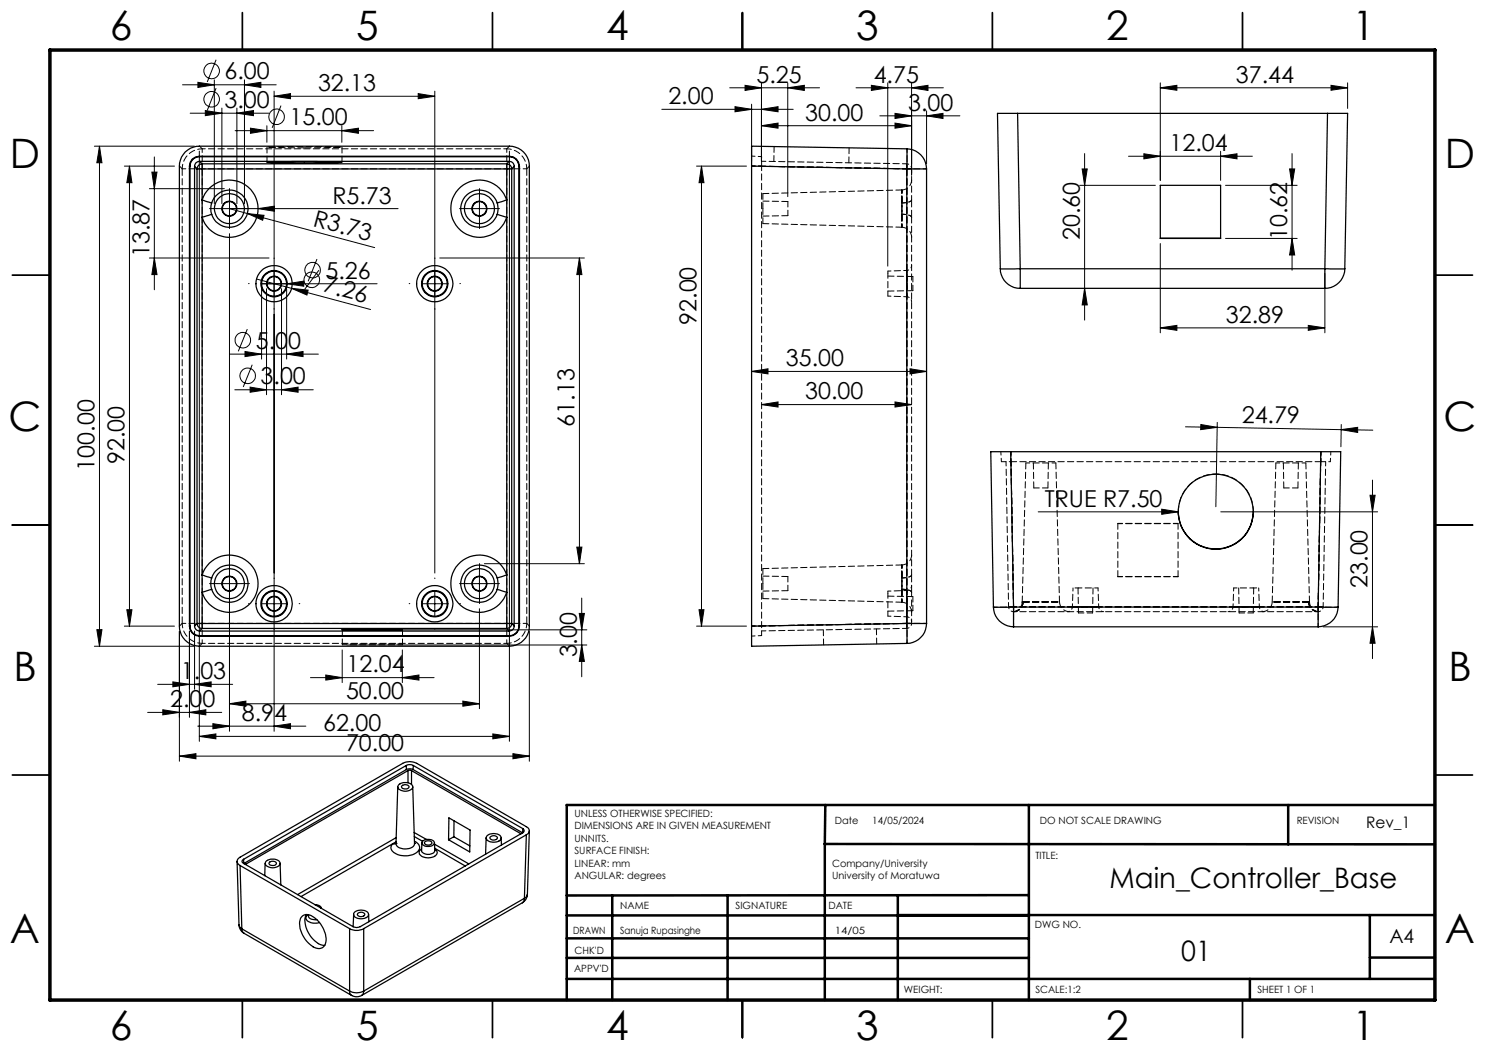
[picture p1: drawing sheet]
<svg xmlns="http://www.w3.org/2000/svg" width="297mm" height="210mm" viewBox="0 0 297 210" stroke-linecap="round" stroke-linejoin="round" font-family="sans-serif">
<g fill="none" stroke="#000" stroke-width=".2">
<path d="M36.5 17h18.7M39.6 16.5l3.3 .5-3.3 .5zM42.9 16v24.7M43.2 17.6l-1.7 4.5M43.2 12l-1.7 4.4M48.9 17l3.3-.5v1zM48.9 16v24.7M54.8 19.3l3.3-.6v1zM54.8 18.2v128.1M54.8 19.3h32.2M83.6 18.7l3.4 .6-3.4 .4zM87 18.2v96.4"/>
<path d="M145.9 17.6h18M149 17.1l3.3 .5-3.3 .5zM152.3 16.6v15.6M157.6 17.6l3.3-.5v1zM157.6 16.6v22.7M171.2 17.6h17.5M174.3 17.1l3.3 .5-3.3 .5zM177.6 16.6v36.6M182.3 17.6l3.3-.5v1zM182.3 16.6v18.4M232.1 17.6l3.3-.5v1zM232.1 17.6h37.4"/>
<path d="M232.1 16.6v19.5M266.2 17.1l3.3 .5-3.3 .5zM269.5 16.6v5.1M18.9 29.2h20M19.9 29.2v100M19.9 29.2l.5 3.4h-1zM24.9 33.2h10M25.9 33.2v92M25.9 33.2l.5 3.3h-1zM29.9 37.7h15M30.4 34.4h1l-.5 3.3zM30.9 31.4v26.6"/>
<path d="M38 22.6h15.7M39.9 30.2v118.1M41.1 22.1l3.3 .5-3.3 .5zM44.4 21.6v19.1M45.9 39.2v5M47 26.1h27.7M47.4 22.6l3.3-.5v1zM47.4 21.6v19.1M50.1 25.6l3.3 .5-3.3 .6zM53.4 25.1v3.4M56.2 21.1l-1.8 4.5M68.4 26.1l3.3-.5v1.1z"/>
<path d="M68.4 25.1v3.4M95.9 39.2v5M101.9 30.2v118.1M132.4 21.9h26.2M139.3 33.2h10M140.3 33.2v92M140.3 33.2l.5 3.3h-1zM147 21.3l3.3 .6-3.3 .5zM150.3 20.8v11.4M152.3 25.1l3.3-.5v1zM152.3 21.9l3.3-.6v1.1zM152.3 25.1h30"/>
<path d="M176 23.2h16M179 24.6l3.3 .5-3.3 .5zM179 22.7l3.3 .5-3.3 .5zM185.3 23.2l3.3-.5v1zM185.3 22.2v10.6M215.9 37.1h15.2M216.4 33.8h1.1l-.6 3.3zM216.9 30.7v33.3M225.7 31.2h24.8M228.8 30.8l3.3 .4-3.3 .6zM244.1 31.2l3.3-.4v1zM244.1 30.3v5.8"/>
<path d="M245.1 37.1h14.3M257.9 33.8h1l-.5 3.3zM258.4 30.7v23.3M29.9 51.6h23.9M30.9 51.6l.5 3.3h-1zM43.4 41.7h36.2M45.9 41.7l3.6 1M45.9 46.7v99.6M49.5 42.7l3.3 .4-.3 1zM49.5 42.7l25.4 6.8M51.3 55.8l22.8 6.1M51.6 41.7l3.3-.5v1.1z"/>
<path d="M52.2 56.8h23.2M52.3 57.7v14.1M53.3 57.7v21.2M56.3 57.7v21.2M57.3 57.7v14.1M57.4 56.8l3.3-.6v1zM58.3 57.7l3.3 .3-.2 1zM63.4 51.8l-1.8 4.5M63.8 54l-2.9 3.9M84.5 56.8h4.9M87.9 51.6h29M93.4 41.7h5"/>
<path d="M115.9 51.6l.5 3.3h-1zM115.9 51.6v61.1M216.9 57.7l.6 3.3h-1.1zM232.1 48.7v17.9M245.1 47.7h14.3M258.4 47.7l.5 3.3h-1zM265 54.7v11.9M46 70.8h17.7M47 78h15.7M49 70.3l3.3 .5-3.3 .5zM49.5 65.8l-1.8 4.5M50 77.4l3.3 .6-3.3 .4z"/>
<path d="M50.4 72.9l-1.8 4.5M56.3 78l3.3-.6v1zM57.3 70.8l3.3-.5v1zM150.3 74.3l3.3-.5v1zM150.3 74.3h35M182 73.8l3.3 .5-3.3 .5zM232.1 65.6l3.3-.5v1zM232.1 65.6h32.9M261.7 65.1l3.3 .5-3.3 .5zM152.3 80.9l3.3-.5v1zM152.3 80.9h30M179 80.4l3.3 .5-3.3 .5z"/>
<path d="M237.1 85.4l6.4 .1M240.2 84.9l3.3 .6-3.4 .4zM243.5 84.5l-.3 16.8M243.5 85.5l24.7 .4M268.2 85.9l3.3-.4v1zM268.2 85.9l6.4 .1M268.3 84.9l-.1 4.5M274 99.1h1l-.5 3.3zM274.5 96v35.7M43.4 116.7h5M87 118.2v5.1M93.4 116.7h5"/>
<path d="M95.9 114.2v5M96.9 112.7h20M115.4 109.4h1l-.5 3.3zM116.3 119.6v15.8M207.6 102.4h28.1M232.3 101.8l3.4 .6-3.4 .5zM244.2 102.4h31.3M18.9 129.2h20M19.4 125.9h1l-.5 3.3zM24.9 125.2h10M25.4 121.9h1l-.5 3.3zM31.5 136.9h15"/>
<path d="M34.6 136.4l3.3 .5-3.3 .5zM35.9 126.3v26M37.9 126.3v17.2M38.9 136.9l3.3-.5v1zM38.9 126.2v11.7M52.3 120.7h5M62.1 135.5h24.7M65.2 135l3.2 .5-3.2 .5zM68.4 130v6.5M69.5 126h47.9M69.5 129h47.9M80.5 135.5l3.3-.5v1z"/>
<path d="M80.5 130v6.5M84.5 120.7h4.9M95.9 121.7v20M105.9 126.3v26M115.9 122.7h1l-.6 3.3zM116.3 129l.6 3.3h-1zM139.3 125.2h10M139.8 121.9h1l-.5 3.3zM264.6 125.4h10.9M274.5 125.4l.5 3.2h-1zM29.5 142.5h14.8M32.6 141.9l3.3 .6-3.3 .5z"/>
<path d="M35.9 151.2l3.3-.5v1.1zM35.9 151.2h70M37.9 142.5l3.3-.6v1.1zM39.5 145.2h21.7M39.9 147.3l3.3-.5v1zM39.9 147.3h62M42.6 144.7l3.3 .5-3.3 .6zM45.9 140.7l3.3-.5v1zM45.9 140.7h50M54.8 145.2l3.3-.5v1.1zM92.6 140.2l3.3 .5-3.3 .5zM98.6 146.8l3.3 .5-3.3 .5z"/>
<path d="M102.6 150.7l3.3 .5-3.3 .6z"/>
<circle cx="42.3" cy="14.2" r="1.56"/>
<circle cx="42.3" cy="19.8" r="1.55"/>
<circle cx="55.3" cy="23.4" r="1.56"/>
<circle cx="62.4" cy="55.9" r="1.56"/>
<circle cx="62.5" cy="54" r="1.55"/>
<circle cx="48.6" cy="68" r="1.55"/>
<circle cx="49.5" cy="75.2" r="1.55"/>
</g>
<g fill="none" stroke="#000" stroke-width=".2" stroke-dasharray="15.2 1.3 1.3 1.3">
<path d="M45.9 39.2v-1.5M95.9 39.2v-1.5M43.4 41.7h-1.5M45.9 44.2v1.5M48.4 41.7h1.5M49.8 56.7h-.1M54.8 51.7v-.1M59.8 56.7h.2M82 56.7h-.2M87 51.7v-.1M92 56.7h.1M93.4 41.7h-1.5"/>
<path d="M95.9 44.2v1.5M98.4 41.7h1.5M54.8 61.7v.2M87 61.7v.2M43.4 116.7h-1.5M45.9 114.2v-1.5M45.9 119.2v1.5M48.4 116.7h1.5M54.8 115.7v-.1M87 115.7v-.1M93.4 116.7h-1.5M95.9 114.2v-1.5"/>
<path d="M95.9 119.2v1.5M98.4 116.7h1.5M49.8 120.7h-.1M54.8 125.7v.2M59.8 120.7h.2M82 120.7h-.2M87 125.7v.2M92 120.7h.1"/>
</g>
<g fill="none" stroke="#000" stroke-width=".35">
<path d="M48.5 2.5v7.5M98.5 2.5v7.5M148.5 2.5v7.5M198.5 2.5v7.5M248.5 2.5v7.5M2.5 55h7.5M287 55h7.5M2.5 105h7.5M287 105h7.5M2.5 155h7.5M287 155h7.5M48.5 200v7.5"/>
<path d="M98.5 200v7.5M148.5 200v7.5M198.5 200v7.5M248.5 200v7.5"/>
</g>
<g fill="none" stroke="#000" stroke-width=".5">
<path d="M122.4 179.1v20.9M145.5 179.1v20.9M165 168.8l122 .1M165 168.8v31.2M165.1 161l-.1 7.8M179.6 179.1v20.9M205.8 179l-92.5 .1M205.8 161v39M257.6 161v7.9M287 161h-173.7v39M113.3 195.8h173.7M113.3 191.6h92.5"/>
<path d="M113.3 187.7h92.5M113.3 183.1h92.5M179.6 183h107.4M250 195.8v4.2M274 183v12.8M274 191.5h13"/>
</g>
<path d="M10 10h277v190h-277z" fill="none" stroke="#000" stroke-width=".7"/>
<g fill="#000">
<path d="M57.4 56.8l3.3-.6v1z"/>
<path d="M182.3 17.6l3.3-.5v1zM174.3 17.1l3.3 .5-3.3 .5z"/>
<path d="M232.1 17.6l3.3-.5v1zM266.2 17.1l3.3 .5-3.3 .5zM232.1 65.6l3.3-.5v1zM261.7 65.1l3.3 .5-3.3 .5z"/>
<path d="M30.4 34.4h1l-.5 3.3zM30.9 51.6l.5 3.3h-1zM115.9 122.7h1l-.6 3.3zM116.3 129l.6 3.3h-1zM25.9 33.2l.5 3.3h-1zM25.4 121.9h1l-.5 3.3zM19.9 29.2l.5 3.4h-1zM19.4 125.9h1l-.5 3.3zM140.3 33.2l.5 3.3h-1zM139.8 121.9h1l-.5 3.3z"/>
<path d="M228.8 30.8l3.3 .4-3.3 .6zM244.1 31.2l3.3-.4v1z"/>
<path d="M257.9 33.8h1l-.5 3.3zM258.4 47.7l.5 3.3h-1zM274 99.1h1l-.5 3.3zM274.5 125.4l.5 3.2h-1z"/>
<path d="M49.5 42.7l3 1.4 .3-1zM58.3 57.7l3.1 1.3 .2-1z"/>
<path d="M216.9 57.7l.6 3.3h-1.1zM216.4 33.8h1.1l-.6 3.3z"/>
<path d="M268.2 85.9l3.3-.4v1zM240.2 84.9l3.3 .6-3.4 .4z"/>
<path d="M115.4 109.4h1l-.5 3.3zM115.9 51.6l.5 3.3h-1z"/>
<path d="M38.9 136.9l3.3-.5v1zM34.6 136.4l3.3 .5-3.3 .5zM179 24.6l3.3 .5-3.3 .5zM152.3 25.1l3.3-.5v1zM157.6 17.6l3.3-.5v1zM149 17.1l3.3 .5-3.3 .5zM179 80.4l3.3 .5-3.3 .5zM152.3 80.9l3.3-.5v1zM185.3 23.2l3.3-.5v1zM179 22.7l3.3 .5-3.3 .5z"/>
<path d="M35.9 151.2l3.3-.5v1.1zM102.6 150.7l3.3 .5-3.3 .6z"/>
<path d="M32.6 141.9l3.3 .6-3.3 .5zM37.9 142.5l3.3-.6v1.1zM51.6 41.7l3.3 .6v-1.1zM150.3 74.3l3.3-.5v1zM182 73.8l3.3 .5-3.3 .5zM147 21.3l3.3 .6-3.3 .5zM152.3 21.9l3.3-.6v1.1z"/>
<path d="M45.9 140.7l3.3-.5v1zM92.6 140.2l3.3 .5-3.3 .5zM54.8 19.3l3.3-.6v1zM83.6 18.7l3.4 .6-3.4 .4zM50.1 25.6l3.3 .5-3.3 .6zM68.4 26.1l3.3-.5v1.1zM42.6 144.7l3.3 .5-3.3 .6zM54.8 145.2l3.3-.5v1.1zM41.1 22.1l3.3 .5-3.3 .5zM47.4 22.6l3.3-.5v1zM50 77.4l3.3 .6-3.3 .4zM56.3 78l3.3-.6v1zM39.6 16.5l3.3 .5-3.3 .5zM48.9 17l3.3-.5v1zM49 70.3l3.3 .5-3.3 .5zM57.3 70.8l3.3-.5v1zM65.2 135l3.2 .5-3.2 .5zM80.5 135.5l3.3-.5v1zM39.9 147.3l3.3-.5v1zM98.6 146.8l3.3 .5-3.3 .5zM232.3 101.8v1.1l3.4-.5z"/>
</g>
<g fill="none" stroke="#000" stroke-width=".25">
<path d="M37 30.4a4 4 0 0 1 2.9-1.2h62a4 4 0 0 1 4 4v92a4 4 0 0 1-4 4h-62a4 4 0 0 1-4-4v-92a4.2 4.2 0 0 1 1.1-2.8zM37.9 33.2h.1M37.9 33.2v92M38 33.2v92M38.9 33.3v91.9M38.9 33.3l.5 .5M39.4 33.8h1M39.4 33.8v90.9M39.9 31.4a1.87 1.87 0 0 0-1.9 1.8M39.9 31.2a1.93 1.93 0 0 0-2 2M39.9 31.2v.2M39.9 31.2h62"/>
<path d="M39.9 31.4h62M39.9 32.3a.96 .96 0 0 0-1 1M39.9 32.3h61.9M39.9 32.3l.5 .5M40.4 32.8a1.09 1.09 0 0 0-1 1M40.4 32.8v1M40.4 32.8h61M40.4 33.8v90.9M40.4 33.8h61M53.4 32.4l5.1-.1 9.9 .1-5.9 .2zM101.4 32.8a1.02 1.02 0 0 1 .9 1M101.4 33.8h.9"/>
<path d="M101.4 32.8v1M101.4 33.8v90.9M101.8 32.3a.96 .96 0 0 1 1 1M101.8 32.3l-.4 .5M101.9 31.2a1.99 1.99 0 0 1 2 2M101.9 31.4a1.89 1.89 0 0 1 1.9 1.8M101.9 31.2v.2M102.3 33.8v90.9M102.8 33.3v91.9M102.8 33.3l-.5 .5M103.8 33.2h.1M103.8 33.2v92"/>
<path d="M103.9 33.2v92M150.3 33.2v92M150.3 33.2l31.1 .6M181.4 29.8v4M181.4 29.8l-31.1-.6v4M181.4 33.8h3.9M181.4 29.8a4 4 0 0 1 3.9 4M181.4 33.8v90.9M185.3 33.8v90.9M203.5 22.7h-4l.6 31.1M203.5 22.7l.5 31.1M203.5 22.7h62"/>
<path d="M232.1 37.1h12v10.6h-12zM265.5 22.7h4l-.5 31.1M265.5 22.7l-.5 31.1M42.3 40.6a3.7 3.7 0 0 1 5.8-1.9 3.7 3.7 0 0 1 0 6 3.7 3.7 0 0 1-5.8-1.8M42.3 40.6a3.7 3.7 0 0 0 0 2.3M42.3 40.6l-1.9-.6a5.7 5.7 0 0 1 8.8-2.9 5.7 5.7 0 0 1 0 9.3 5.7 5.7 0 0 1-8.8-2.9l1.9-.6M99.4 40.6l.2 1.2-.2 1.1M99.4 40.6a3.7 3.7 0 0 0-5.7-1.9 3.7 3.7 0 0 0 0 6.1 3.7 3.7 0 0 0 5.7-1.9M99.4 40.6l2-.6a5.7 5.7 0 0 0-8.9-2.9 5.7 5.7 0 0 0 0 9.3 5.7 5.7 0 0 0 8.9-2.9l-2-.6M200.1 53.8h3.9M200.1 53.8a4 4 0 0 0 3.9 3.9M204 53.8v3.9"/>
<path d="M204 53.8h61M204 57.7h61M232.1 47.7h12M265 53.8h4M265 53.8v3.9M269 53.8a4 4 0 0 1-4 3.9M202.1 90.3h-3.9l.5 31.1M202.1 90.3l.6 31.1M202.1 90.3h62.1M264.2 90.3h3.9l-.5 31.1M264.2 90.3l-.6 31.1M42.3 115.6a3.7 3.7 0 0 0 0 2.3"/>
<path d="M42.3 115.6a3.7 3.7 0 0 1 5.8-1.9 3.7 3.7 0 0 1 0 6 3.7 3.7 0 0 1-5.8-1.8M42.3 115.6l-1.9-.6a5.7 5.7 0 0 1 8.8-2.9 5.7 5.7 0 0 1 0 9.3 5.7 5.7 0 0 1-8.8-2.9l1.9-.6M99.4 115.6l.2 1.2-.2 1.1M99.4 115.6a3.7 3.7 0 0 0-5.7-1.9 3.7 3.7 0 0 0 0 6.1 3.7 3.7 0 0 0 5.7-1.9M99.4 115.6l2-.6a5.7 5.7 0 0 0-8.9-2.9 5.7 5.7 0 0 0 0 9.3 5.7 5.7 0 0 0 8.9-2.9l-2-.6M235.7 102.3a7.5 7.5 0 0 0 7.5 7.5 7.5 7.5 0 0 0 7.4-7.5M37.9 125.2a1.99 1.99 0 0 0 2 2M37.9 125.2h.1M38 125.2a1.87 1.87 0 0 0 1.9 1.9M38.9 125.2a1.02 1.02 0 0 0 1 1M39.4 124.7a1.02 1.02 0 0 0 1 1M39.4 124.7h1"/>
<path d="M39.4 124.7l-.5 .5M39.9 127.1v.1M39.9 127.1h62M39.9 127.2h62M39.9 126.2h61.9M40.4 124.7v1M40.4 125.7l-.5 .5M40.4 125.7h61M40.4 124.7h61M68.4 125.8h12.1v.2h-12.1zM101.4 124.7h.9M101.4 124.7v1"/>
<path d="M101.4 125.7l.4 .5M101.9 127.1v.1M102.3 124.7a.96 .96 0 0 1-.9 1M102.3 124.7l.5 .5M102.8 125.2a1.02 1.02 0 0 1-1 1M103.8 125.2a1.9 1.9 0 0 1-1.9 1.9M103.8 125.2h.1M103.9 125.2a2.05 2.05 0 0 1-2 2M150.3 125.2v4l31.1-.5M181.4 124.7v4M181.4 124.7h3.9M181.4 124.7l-31.1 .5"/>
<path d="M185.3 124.7a4 4 0 0 1-3.9 4M198.7 121.4h4M198.7 121.4a4 4 0 0 0 4 4M202.7 121.4v4M202.7 121.4h60.9M202.7 125.4h60.9M263.6 121.4h4M263.6 121.4v4M267.6 121.4a4 4 0 0 1-4 4M79.6 157.4l-.4 11.3M79.7 157a1.94 1.94 0 0 1 2.9 .3 1.53 1.53 0 0 1-2.2 .8 .76 .76 0 0 1-.7-1.1zM80.3 157.2a.92 .92 0 0 1 1.5 .2 .89 .89 0 0 1-1.5-.1z"/>
<path d="M81.2 153.1a1.5 1.5 0 0 1 1.5 0M81.2 153.1l-32.5 18.8M81.2 153.1l.1 .8M81.3 153.9l.5-.1 .8 .1M81.3 153.9l-32.5 18.8-.1-.8M81.6 154.1h.7M81.6 154.1l-32.5 18.8M81.6 154.1v2.5M82.3 154.1l21.9 12.7M82.3 154.1v2.8M82.6 157.4l.3 11.3M82.6 153.9l21.9 12.7"/>
<path d="M82.7 153.1l21.9 12.6M82.7 153.1l-.1 .8M47.4 172.3l.4 12.7M48 173.1l21.9 12.6M48 173.1l.4 12.7M48.7 171.9l-.3 .4 .3 .4 21.9 12.6M49.1 172.9h.1M53 172.7v2.4M53.2 172.3a2.03 2.03 0 0 1 2.8 .2 .95 .95 0 0 1-1.1 1 1.63 1.63 0 0 1-1.8-.8zM54 172.4a.77 .77 0 0 1 1.2 .4 .88 .88 0 0 1-1.4-.2zM56 172.7l.2 4.3M78.5 168.8l-18.3 10.5"/>
<path d="M79.2 168.7h.1M79.2 168.7a1.8 1.8 0 0 0 2.3 1 1.3 1.3 0 0 0 1.4-1M79.2 168.7l-.7 .1M79.2 168.4l-.7 .4M79.2 167.5l-19.7 11.4M82.8 166.5l2.5 1.4M82.9 167.3l1.6 1M82.9 168.7h.1M82.9 168.3a1.24 1.24 0 0 1 1 1.1 1.24 1.24 0 0 1-.8 1.3 4.1 4.1 0 0 1-4.7-.6l-.2-.6 .3-.7M84.3 169.8a.88 .88 0 0 0-.4 1 .88 .88 0 0 0 .9 .6 2.06 2.06 0 0 0 2.7-.9l-.3-.5-.3-.2M84.4 168.5l-.1 1.6a1.55 1.55 0 0 0 2.3 .6l.4-.5-.1-1.7M84.5 168.3a1.65 1.65 0 0 1 2.4 .2 1.39 1.39 0 0 1-2.2 .6l-.3-.4z"/>
<path d="M85 168.4a.82 .82 0 0 1 1.4 .3 .89 .89 0 0 1-1.5-.2zM86.9 168.8l6.9 4M86.9 169.6l6.2 3.6M89.8 163.6l4.2 2.4-.1 4.4-4.2-2.5zM90.8 167.3l-1.1 .6M90.8 167.3l3.2 1.9M90.8 164.2v3.1M97.2 167.6l-.1 3.2M97.4 167.2a2.04 2.04 0 0 1 2.8 .1 1.03 1.03 0 0 1-1.4 1.1 1.33 1.33 0 0 1-1.6-.9zM98 167.5a.89 .89 0 0 1 1.5 .1 .8 .8 0 0 1-.8 .4 .8 .8 0 0 1-.7-.5zM100.2 167.6l.1 1.4M104.6 166.5l-32.6 18.8a1.5 1.5 0 0 1-1.4 0"/>
<path d="M104.6 165.7l.2 .4-.2 .4M104.6 165.7l-.1 .9M104.9 179.7l-.2 .6-.2 .2M104.9 179.7l-32.2 18.5M105.3 167a.85 .85 0 0 0 .6-.9 .85 .85 0 0 0-.6-.8l-21.9-12.6a3 3 0 0 0-2.9 0l-32.5 18.7a.87 .87 0 0 0-.6 .9 .87 .87 0 0 0 .6 .8M105.3 167l-32.6 18.7M105.3 167l-.4 12.7M105.5 178.8a2.02 2.02 0 0 1-1 1.7M105.5 178.8l-.2 .6-.4 .3M105.9 166.1l-.4 12.7M47.8 185a2.02 2.02 0 0 0 1 1.6M47.8 185l.2 .5 .4 .3"/>
<path d="M48.4 185.8l.1 .6 .3 .2M48.4 185.8l21.5 12.4M48.8 186.6l21.5 12.5M60.4 183.3a1.75 1.75 0 0 1 2.4 .2 5.4 5.4 0 0 1 2.3 5.4 1.63 1.63 0 0 1-2.8 .3 5.4 5.4 0 0 1-2.2-5.4zM61.2 182.9a5 5 0 0 0 1.9 5.4l.9 .6 .9 .2M61.6 182.9a.78 .78 0 0 0-.4 .9 .78 .78 0 0 0 .7 .6 2.78 2.78 0 0 0 2 .1M61.7 182.9a.89 .89 0 0 0 1.1 1h.6M63 180.9a1.11 1.11 0 0 1 1.2 .8M64.2 181.6v.1M69.9 185.7a3 3 0 0 0 2.8 0M69.9 198.2a3 3 0 0 0 2.8 0M69.9 198.2l.2 .7 .2 .2"/>
<path d="M69.9 185.7v12.5M70.3 199.1a2.1 2.1 0 0 0 2 0M70.7 182.9l-.1 2.4M71 182.4a2.08 2.08 0 0 1 2.7 .3 1.02 1.02 0 0 1-1.3 1.1 1.2 1.2 0 0 1-1.6-1.1zM71.6 182.7a.77 .77 0 0 1 .8-.3 .77 .77 0 0 1 .5 .6 .86 .86 0 0 1-1.4-.1zM72.7 198.2v.5l-.4 .4M72.7 185.7v12.5M73.7 182.9l.1 1.5M104.5 180.5l-32.2 18.6"/>
<circle cx="45.9" cy="41.7" r="3"/>
<circle cx="45.9" cy="41.7" r="1.43"/>
<circle cx="45.9" cy="41.7" r="1.51"/>
<circle cx="54.8" cy="56.7" r="1.5"/>
<circle cx="54.8" cy="56.7" r="2.62"/>
<circle cx="54.8" cy="56.7" r="1.42"/>
<circle cx="54.8" cy="56.7" r="3.6"/>
<circle cx="54.8" cy="56.8" r="2.5"/>
<circle cx="86.9" cy="56.7" r="1.42"/>
<circle cx="86.9" cy="56.7" r="1.5"/>
<circle cx="86.9" cy="56.7" r="2.49"/>
<circle cx="86.9" cy="56.7" r="2.63"/>
<circle cx="87" cy="56.7" r="3.6"/>
<circle cx="95.9" cy="41.7" r="1.5"/>
<circle cx="95.9" cy="41.7" r="3"/>
<circle cx="95.9" cy="41.7" r="1.42"/>
<circle cx="45.9" cy="116.7" r="3"/>
<circle cx="45.9" cy="116.7" r="1.5"/>
<circle cx="45.9" cy="116.7" r="1.42"/>
<circle cx="95.9" cy="116.7" r="1.41"/>
<circle cx="95.9" cy="116.7" r="3"/>
<circle cx="95.9" cy="116.7" r="1.48"/>
<circle cx="243.2" cy="102.4" r="7.5"/>
<circle cx="54.8" cy="120.8" r="1.41"/>
<circle cx="54.8" cy="120.8" r="2.63"/>
<circle cx="54.8" cy="120.8" r="1.5"/>
<circle cx="54.8" cy="120.7" r="3.6"/>
<circle cx="54.8" cy="120.7" r="2.5"/>
<circle cx="86.9" cy="120.7" r="2.64"/>
<circle cx="86.9" cy="120.8" r="1.5"/>
<circle cx="86.9" cy="120.7" r="2.49"/>
<circle cx="86.9" cy="120.8" r="1.41"/>
<circle cx="87" cy="120.7" r="3.6"/>
</g>
<g fill="none" stroke="#000" stroke-width=".2" stroke-dasharray="1.3 .6" stroke-dashoffset=".4">
<path d="M35.9 33.2l.5 .6M36.4 33.8a4 4 0 0 1 4-4M40.4 29.8l-.5-.6M101.4 29.8a4 4 0 0 1 4 4M101.9 29.2l-.5 .6M105.4 33.8l.5-.6M152.3 32.3l29 .5M152.3 33.3l29 .5M181.3 33.8l-29-.5M182.3 33.8v6.2M202.2 92.3l.5 29.1M264.1 92.3l-.5 29.1"/>
<path d="M265.1 92.3l-.5 29.1M182.3 118.5v6.2M36.4 124.7l-.5 .5M39.9 129.2l.5-.5M40.4 128.7a4 4 0 0 1-4-4M101.4 128.7l.5 .5M105.4 124.7a4 4 0 0 1-4 4M105.9 125.2l-.5-.5M152.3 125.2v-92M152.3 125.2l29-.5M181.3 125.7l-29 .5M181.3 124.7l-29 .5"/>
<path d="M201.7 121.4l-.5-29.1M202.7 121.4l-.5-29.1M263.6 121.4l.5-29.1"/>
</g>
<path d="M36.4 33.8v90.9M60.9 29.6l-7.5-.2 7.5-.1 7.5 .1-7.5 .2M101.4 33.8v90.9M181.3 33.8v90.9M181.4 33.8v90.9M182.3 40v3.5M182.3 115v3.5M40.4 124.7v-90.9M105.4 124.7v-90.9M181.3 124.7v-90.9" fill="none" stroke="#000" stroke-width=".2" stroke-dasharray="1.3 .6" stroke-dashoffset="-.1"/>
<g fill="none" stroke="#000" stroke-width=".2" stroke-dasharray="1.3 .6" stroke-dashoffset=".1">
<path d="M53.4 29.4v3M68.4 32.4v-3M152.6 38.7v3M154.8 29.3v3M169.8 32.6v-3M180.4 38l-27.8 .7M152.6 41.7v3M152.6 44.7l27.8 .7M182.3 43.5v71.5M202.2 92.3h62M205.2 92.6l-.8 27.8M255.2 92.6l-.8 27.8"/>
<path d="M152.6 116.7v-3M152.6 119.7v-3M152.6 119.7l27.8 .7M180.4 113l-27.8 .7M223.6 104.7v10.6M235.6 104.7v10.6M68.5 126v3M80.5 126v3M164.7 126v3M175.3 125.8v3M202.7 122.3a1.95 1.95 0 0 0 1.9-1.9M211.9 120.4l-.7-27.8"/>
<path d="M214.5 121.4h5.2h-5.2M246.6 121.4h5.3h-5.3M261.7 120.4a1.95 1.95 0 0 0 1.9 1.9M261.9 120.4l-.7-27.8M263.7 122.3a1.99 1.99 0 0 1-1.8-1.9"/>
</g>
<path d="M150.3 33.2l31.1 .6M264.2 90.3l-.6 31.1M235.6 115.3h-12M235.6 104.7h-12M235.6 115.4h-12M235.7 102.3a7.5 7.5 0 0 1 7.5-7.5 7.5 7.5 0 0 1 7.5 7.5M68.5 129h12M68.5 128.8h12M181.4 124.7l-31.1 .5M202.7 121.4l-.5-31.1" fill="none" stroke="#000" stroke-width=".2" stroke-dasharray="1.3 .6" stroke-dashoffset=".3"/>
<g fill="none" stroke="#000" stroke-width=".2" stroke-dasharray="1.3 .6" stroke-dashoffset=".5">
<path d="M40.4 33.8h-4M40.4 33.8v-4M101.4 33.8h4M101.4 33.8v-4M181.3 32.8v1M181.3 33.8v-1M181.4 33.8v-4M182.3 33.8h-1M182.3 40a2.09 2.09 0 0 1-1.9 .6M180.4 42.8a2.09 2.09 0 0 1 1.9 .7M180.4 42.8v-2.2M180.4 40.6a2.09 2.09 0 0 0 1.9-.6"/>
<path d="M180.4 40.6v2.2M182.3 43.5a2.09 2.09 0 0 0-1.9-.7M211.2 92.6h-6M255.2 92.6h6M180.4 117.8a2.09 2.09 0 0 1 1.9 .7M180.4 117.8v-2.2M180.4 115.6a2.09 2.09 0 0 0 1.9-.6M180.4 115.6v2.2M182.3 115a2.09 2.09 0 0 1-1.9 .6M182.3 118.5a2.09 2.09 0 0 0-1.9-.7M36.4 124.7h4M40.4 128.7v-4"/>
<path d="M101.4 128.7v-4M105.4 124.7h-4M181.3 124.7v1M181.3 124.7h1M181.3 125.7v-1M181.4 128.7v-4M198.7 121.4h4M201.7 121.4h1M202.7 121.4h-1M202.7 122.3v-.9M202.7 121.4v.9M263.6 122.3v-.9"/>
<path d="M263.6 121.4v.9M263.6 121.4h1M263.6 121.4h4M264.6 121.4h-1"/>
</g>
<path d="M40.4 33.8h61M101.4 29.8h-61M40.4 128.7h61M101.4 124.7h-61M202.7 121.4h60.9M263.6 122.3h-60.9M263.6 121.4h-60.9" fill="none" stroke="#000" stroke-width=".2" stroke-dasharray="1.3 .6" stroke-dashoffset=".7"/>
<g fill="none" stroke="#000" stroke-width=".2" stroke-dasharray="1.3 .6" stroke-dashoffset=".6">
<path d="M152.3 33.2h-2M152.3 31.3l-2-.1M185.3 33.8h-3.9M177.6 59.2l3.8 .2M181.4 54.1l-3.8 .1M200.3 92.3l-.1-2M202.2 92.3v-2M264.2 92.3v-2M266.1 92.3l.1-2M181.4 118.1l-3.8 .1M214.6 117.6l-.1 3.8M215.7 117.6h-1.1"/>
<path d="M219.6 117.6h-3.9M246.7 117.6h3.9M246.7 117.6l-.1 3.8M250.6 117.6h1.1M152.3 125.2h-2M152.3 127.1l-2 .1M177.6 123.2l3.8 .2M181.4 124.7h3.9M202.7 121.4v3.9M219.7 121.4l-.1-3.8M251.9 121.4l-.2-3.8M263.6 121.4v3.9"/>
</g>
<path d="M152.3 31.3v1.9M202.2 92.3h-1.9M266.1 92.3h-1.9M152.3 125.2v1.9" fill="none" stroke="#000" stroke-width=".2" stroke-dasharray="1.3 .6" stroke-dashoffset=".9"/>
<path d="M182.3 33.8a1 1 0 0 0-1-1M181.4 59.4a1 1 0 0 1 .9 1M182.3 53.1a1 1 0 0 1-.9 1M182.3 117.1a1 1 0 0 1-.9 1M181.3 125.7a1 1 0 0 0 1-1M181.4 123.4a1 1 0 0 1 .9 1M202.7 122.3a1 1 0 0 1-1-.9M214.5 121.4a1 1 0 0 1-1 .9M220.7 122.3a1 1 0 0 1-1-.9M246.6 121.4a1 1 0 0 1-1 .9M252.9 122.3a1 1 0 0 1-1-.9M263.6 122.3a1 1 0 0 0 1-.9" fill="none" stroke="#000" stroke-width=".2" stroke-dasharray="1.3 .6" stroke-dashoffset=".8"/>
<g fill="none" stroke="#000" stroke-width=".2" stroke-dasharray="1.3 .6">
<path d="M182.3 36a2 2 0 0 1-1.9 2M152.6 43.2l5-.1M157.6 40.3l-5-.1M177.6 54.2v.4M177.6 58.2l5-.1M180.4 40.6v-2.6v7.4v-2.6M180.4 42.8v2.6v-7.4v2.6M180.4 45.4a2 2 0 0 1 1.9 2M182.6 55.3l-5-.1M206.7 92.6l.1 5M209.6 97.6l.1-5M256.7 92.6l.1 5"/>
<path d="M259.6 97.6l.1-5M152.6 118.2l5-.1M157.6 115.3l-5-.1M177.6 118.2v.4M180.4 115.6v-2.6v7.4v-2.6M180.4 117.8v2.6v-7.4v2.6M182.3 111a2 2 0 0 1-1.9 2M182.6 119.3l-5-.1M215.6 117.6l.1 5M223.6 115.3v.1M235.6 115.3v.1M235.7 102.3h.1"/>
<path d="M247.7 117.6l.1 5M250.7 102.3h.1M177.6 122.2l5-.1M180.4 120.4a2 2 0 0 1 1.9 2M204.4 120.4v.2M204.6 120.4h7.3h-7.3M204.6 120.4h-.2h.2M213.9 122.3a2 2 0 0 1-2-1.9M218.5 122.6l.1-5M250.7 122.6v-5M254.4 120.4a2 2 0 0 1-2 1.9M261.7 120.4h-7.2h7.2"/>
<path d="M261.7 120.4h.2h-.2M263.6 122.3h.1"/>
</g>
<g fill="none" stroke="#000" stroke-width=".2" stroke-dasharray="1.3 .6" stroke-dashoffset=".2">
<path d="M157.6 43.1v-2.8M177.6 54.6v4.6M181.4 56.7v-2.6v5.2v-2.6M182.6 58.1v-2.8M206.8 97.6h2.8M259.6 97.6h-2.8M157.6 115.3v2.8M177.6 118.6v4.6M181.4 120.7v-2.6v5.2v-2.6M182.6 122.1v-2.8M203 122.3a1.96 1.96 0 0 0 1.6-1.9M204.4 120.4a1.99 1.99 0 0 1-1.7 1.9"/>
<path d="M204.6 120.4a1.96 1.96 0 0 1-1.7 1.9M215.7 122.6h2.8M250.7 122.6h-2.9M263.4 122.3a1.96 1.96 0 0 1-1.7-1.9"/>
</g>
<g font-size="8.1">
<text x="22" y="8">6</text>
<text x="71.2" y="8">5</text>
<text x="121.2" y="8">4</text>
<text x="171.3" y="8">3</text>
<text x="221.3" y="8">2</text>
<text x="270.5" y="8">1</text>
<text x="2" y="33.6">D</text>
<text x="289" y="33.6">D</text>
<text x="1.7" y="86.1">C</text>
<text x="288.7" y="86.1">C</text>
<text x="2.7" y="136.1">B</text>
<text x="289.7" y="136.1">B</text>
<text x="2" y="188.6">A</text>
<text x="289" y="188.6">A</text>
<text x="22" y="208">6</text>
<text x="71.2" y="208">5</text>
<text x="121.2" y="208">4</text>
<text x="171.3" y="208">3</text>
<text x="221.3" y="208">2</text>
<text x="270.5" y="208">1</text>
</g>
<g font-size="5.6">
<text x="221.9" y="177.6">Main_Controller_Base</text>
<text x="236.2" y="192.3">01</text>
</g>
<g font-size="4.7">
<text x="44.9" y="15.9">6.00</text>
<text x="151.3" y="16.5">5.25</text>
<text x="174.7" y="16.5">4.75</text>
<text x="247.2" y="16.5">37.44</text>
<text x="44.9" y="21.5">3.00</text>
<text x="63.6" y="18.2">32.13</text>
<text x="133.7" y="20.8">2.00</text>
<text x="181.6" y="22.1">3.00</text>
<text x="57.9" y="25.1">15.00</text>
<text x="161" y="24.1">30.00</text>
<text x="233.9" y="30.2">12.04</text>
<text x="66.5" y="40.7">R5.73</text>
<text x="62.5" y="45.1" transform="rotate(15 62.5 45.1)">R3.73</text>
<text x="29.9" y="51.4" transform="rotate(-90 29.9 51.4)">13.87</text>
<text x="215.9" y="48.1" transform="rotate(-90 215.9 48.1)">20.60</text>
<text x="257.4" y="48.1" transform="rotate(-90 257.4 48.1)">10.62</text>
<text x="64.4" y="58.3" transform="rotate(15 64.4 58.3)">7.26</text>
<text x="65.1" y="55.7">5.26</text>
<text x="139.3" y="65" transform="rotate(-90 139.3 65)">92.00</text>
<text x="245.2" y="64.5">32.89</text>
<text x="51.1" y="69.7">5.00</text>
<text x="52.1" y="76.9">3.00</text>
<text x="157.2" y="73.2">35.00</text>
<text x="161" y="79.9">30.00</text>
<text x="114.9" y="85.3" transform="rotate(-90 114.9 85.3)">61.13</text>
<text x="248.3" y="84.5" transform="rotate(1 248.3 84.5)">24.79</text>
<text x="18.9" y="94.1" transform="rotate(-90 18.9 94.1)">100.00</text>
<text x="24.9" y="92.8" transform="rotate(-90 24.9 92.8)">92.00</text>
<text x="208.9" y="101.3">TRUE R7.50</text>
<text x="273.5" y="117.6" transform="rotate(-90 273.5 117.6)">23.00</text>
<text x="115.4" y="131.5" transform="rotate(-90 115.4 131.5)">3.00</text>
<text x="36.2" y="135.8">1.03</text>
<text x="69.3" y="134.5">12.04</text>
<text x="34" y="141.4">2.00</text>
<text x="69.2" y="139.7">50.00</text>
<text x="48.4" y="144.2">8.94</text>
<text x="64.6" y="146.2">62.00</text>
<text x="69.2" y="150.2">70.00</text>
</g>
<text font-size="3.9" x="277.9" y="188.5">A4</text>
<text font-size="3.2" x="273.2" y="165.7">Rev_1</text>
<g font-size="2">
<text x="114.9" y="163.3">UNLESS OTHERWISE SPECIFIED:</text>
<text x="114.9" y="165.8">DIMENSIONS ARE IN GIVEN MEASUREMENT</text>
<text x="167" y="164.8">Date</text>
<text x="174.5" y="164.8">14/05/2024</text>
<text x="208" y="164.8">DO NOT SCALE DRAWING</text>
<text x="259.3" y="164.8">REVISION</text>
<text x="114.9" y="168.3">UNNITS.</text>
<text x="114.9" y="170.8">SURFACE FINISH:</text>
<text x="114.9" y="173.3">LINEAR: mm</text>
<text x="166.4" y="173.3">Company/University</text>
<text x="207.1" y="171.8">TITLE:</text>
<text x="114.9" y="175.8">ANGULAR: degrees</text>
<text x="166.4" y="175.8">University of Moratuwa</text>
<text x="124.1" y="181.8">NAME</text>
<text x="147.1" y="181.7">SIGNATURE</text>
<text x="165.7" y="181.7">DATE</text>
<text x="207" y="185.5">DWG NO.</text>
<text x="114.6" y="186.8">DRAWN</text>
<text x="114.9" y="190.9">CHK'D</text>
<text x="124" y="186.8">Sanuja Rupasinghe</text>
<text x="167" y="186.8">14/05</text>
<text x="114.8" y="194.4">APPV'D</text>
<text x="180.8" y="198.6">WEIGHT:</text>
<text x="207.1" y="198.6">SCALE:1:2</text>
<text x="251.5" y="198.6">SHEET 1 OF 1</text>
</g>
</svg>
